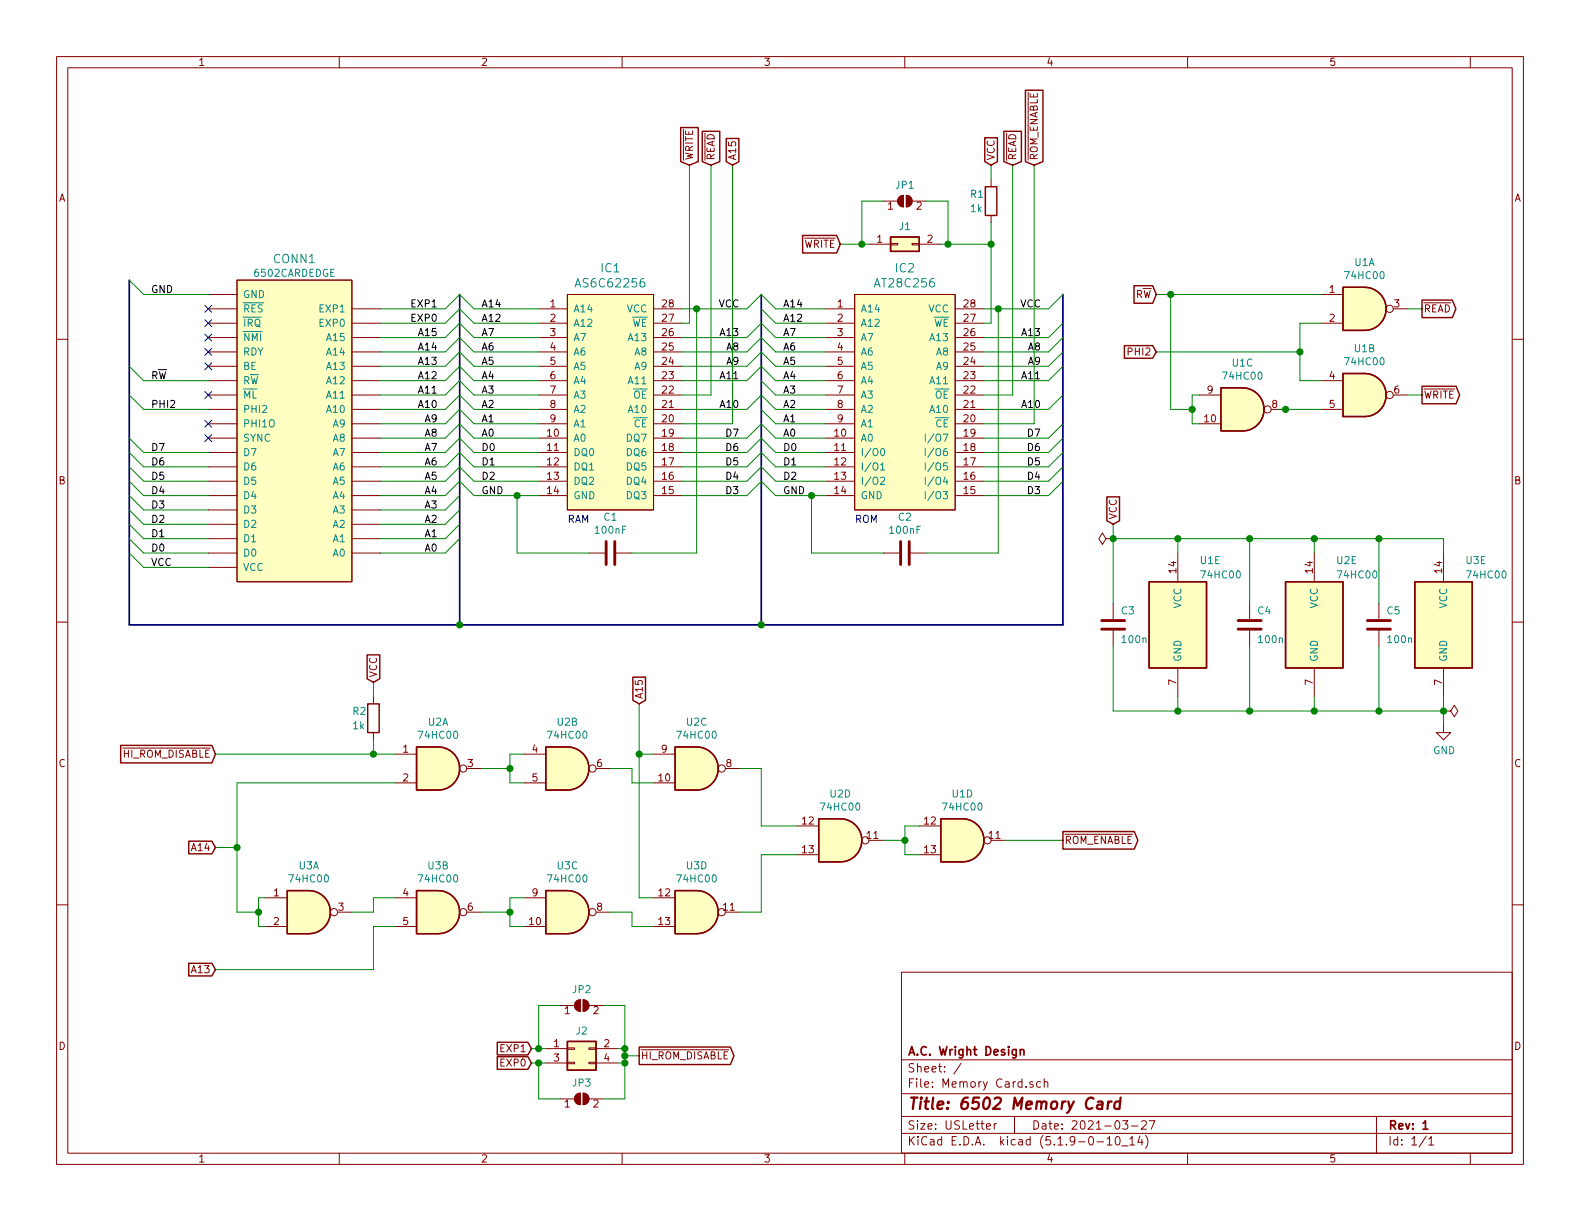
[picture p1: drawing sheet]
<svg xmlns="http://www.w3.org/2000/svg" width="279mm" height="216mm" viewBox="0 0 279 216" stroke-linecap="round" stroke-linejoin="round" font-family="sans-serif">
<g fill="none" stroke="#840000" stroke-width=".18">
<path d="M10 10h259.4v195.9h-259.4zM12 12h255.4v191.9h-255.4zM60 10v2M110 10v2M160 10v2M210 10v2M260 10v2M156.2 35.6h2.5M159.1 34.8l.7-.3v2.1a1.02 1.02 0 0 1-1-.7 1.02 1.02 0 0 1 .3-1.1zM160.3 34.5a1.02 1.02 0 0 1 1 1.1 1.02 1.02 0 0 1-1 1zM161.3 35.6h2.5M175.3 31.8v1.2"/>
<path d="M175.3 38.1v1.3M10 60h2M36.8 59.7h5.1M36.8 57.2h5.1M36.8 54.6h5.1M36.8 52.1h5.1M41.9 49.5h20.3v53.4h-20.3zM62.2 59.7h5.1M62.2 57.2h5.1M62.2 54.6h5.1M95.2 59.7h5.1M95.2 57.2h5.1"/>
<path d="M95.2 54.6h5.1M100.3 52.1h15.3v38.1h-15.3zM115.6 59.7h5M115.6 57.2h5M115.6 54.6h5M146 59.7h5.1M146 57.2h5.1M146 54.6h5.1M151.1 52.1h17.8v38.1h-17.8zM153.7 43.2h3.8M157.5 43.1h1.2v.2h-1.2zM161.3 43.1h1.3v.2h-1.3z"/>
<path d="M162.6 43.2h3.8M168.9 59.7h5.1M168.9 57.2h5.1M168.9 54.6h5.1M233.7 57.2h3.8M233.7 52.1h3.8M246.4 54.6h2.5M267.4 60h2M36.8 72.4h5.1M36.8 69.9h5.1M36.8 67.3h5.1M36.8 64.8h5.1"/>
<path d="M36.8 62.2h5.1M36.8 77.5h5.1M36.8 74.9h5.1M62.2 72.4h5.1M62.2 69.9h5.1M62.2 67.3h5.1M62.2 64.8h5.1M62.2 62.2h5.1M62.2 77.5h5.1M62.2 74.9h5.1M95.2 72.4h5.1M95.2 69.9h5.1"/>
<path d="M95.2 67.3h5.1M95.2 64.8h5.1M95.2 62.2h5.1M95.2 77.5h5.1M95.2 74.9h5.1M115.6 72.4h5M115.6 69.9h5M115.6 67.3h5M115.6 64.8h5M115.6 62.2h5M115.6 77.5h5M115.6 74.9h5"/>
<path d="M146 72.4h5.1M146 69.9h5.1M146 67.3h5.1M146 64.8h5.1M146 62.2h5.1M146 77.5h5.1M146 74.9h5.1M168.9 72.4h5.1M168.9 69.9h5.1M168.9 67.3h5.1M168.9 64.8h5.1M168.9 62.2h5.1"/>
<path d="M168.9 77.5h5.1M168.9 74.9h5.1M212.1 69.9h3.8M212.1 74.9h3.8M224.8 72.4h2.5M233.7 72.4h3.8M233.7 67.3h3.8M246.4 69.9h2.5M36.8 97.8h5.1M36.8 95.3h5.1M36.8 92.7h5.1M36.8 90.2h5.1"/>
<path d="M36.8 87.6h5.1M36.8 85.1h5.1M36.8 82.6h5.1M36.8 80h5.1M62.2 97.8h5.1M62.2 95.3h5.1M62.2 92.7h5.1M62.2 90.2h5.1M62.2 87.6h5.1M62.2 85.1h5.1M62.2 82.6h5.1M62.2 80h5.1"/>
<path d="M95.2 87.6h5.1M95.2 85.1h5.1M95.2 82.6h5.1M95.2 80h5.1M104.1 97.8h2.8M109 97.8h2.8M115.6 87.6h5M115.6 85.1h5M115.6 82.6h5M115.6 80h5M146 87.6h5.1M146 85.1h5.1"/>
<path d="M146 82.6h5.1M146 80h5.1M156.2 97.8h2.8M161 97.8h2.8M168.9 87.6h5.1M168.9 85.1h5.1M168.9 82.6h5.1M168.9 80h5.1M195.6 95.3l-.7-1.1-.6 1.1 .6 1 .7-1h1.2M196.8 95.3h.1M208.3 97.8v5.1M232.4 97.8v5.1"/>
<path d="M255.3 97.8v5.1M10 110h2M36.8 100.3h5.1M196.8 106.7v2.8M196.8 111.5v2.8M208.3 118.1v5.1M221 106.7v2.8M221 111.5v2.8M232.4 118.1v5.1M243.8 106.7v2.8M243.8 111.5v2.8M255.3 118.1v5.1"/>
<path d="M267.4 110h2M66 123.2v1.3M66 129.5v1.3M69.8 138.4h3.9M69.8 133.4h3.9M82.5 135.9h2.6M92.7 138.4h3.8M92.7 133.4h3.8M105.4 135.9h2.5M115.6 138.4h3.8M115.6 133.4h3.8M128.3 135.9h2.5"/>
<path d="M255.3 125.7h1.2l.7-1 .6 1-.6 1-.7-1M255.3 125.7h.1M255.3 128.3v1.2h1.2l-1.2 1.3-1.3-1.3h1.3M10 160h2M47 158.8h3.8M69.8 158.8h3.9M92.7 158.8h3.8M115.6 158.8h3.8M141 146.1h3.8M141 151.1h3.8M153.7 148.6h2.5M162.6 146.1h3.8"/>
<path d="M162.6 151.1h3.8M175.3 148.6h2.5M267.4 160h2M47 163.8h3.8M59.7 161.3h2.5M69.8 163.8h3.9M82.5 161.3h2.6M92.7 163.8h3.8M99.1 177.8h2.5M102 177l.6-.2v2a1.02 1.02 0 0 1-1-.7 1.02 1.02 0 0 1 .4-1.1zM103.1 176.8a1.02 1.02 0 0 1 1 1 1.02 1.02 0 0 1-1 1zM104.1 177.8h2.6"/>
<path d="M105.4 161.3h2.5M115.6 163.8h3.8M128.3 161.3h2.5M159.4 171.9h108v32h-108zM96.5 185.4h3.8M96.5 188h3.8M99.1 194.3h2.5M100.3 187.8h1.3v.3h-1.3zM100.3 185.3h1.3v.2h-1.3zM101.8 193.6l.5-.3h.3v2a1.03 1.03 0 0 1-.9-.6 1.03 1.03 0 0 1 .1-1.1zM103.1 193.3a1.02 1.02 0 0 1 1 1 1.02 1.02 0 0 1-1 1zM104.1 187.8h1.3v.3h-1.3z"/>
<path d="M104.1 185.3h1.3v.2h-1.3zM104.1 194.3h2.6M105.4 185.4h3.8M105.4 188h3.8M159.4 197.4h108M159.4 193.4h108M159.4 187.4h108M170 188l-1.3 1.9M174.4 199.2l.8-.2-.1-.2-.4-.1-.3 .2 .1 .7h.6M175.8 198.7v1M176.2 198.7l-.3 .1-.1 .2M179.4 197.4v3"/>
<path d="M182.7 191.3h-.4l-.2 .2 .1 .2 .5 .1v.4h-.6M184 191.3h-.4l-.3 .2 .1 .6 .2 .2 .4-.1M184.7 191.4l.2-.1h.3l.1 1M184.7 190.8v1.5M198.5 198.2h.9l-.4 .6 .4 .1v.6l-.2 .2-.7-.2M200.1 199.1h1.1M201.9 198.3l.2-.1h.3l.3 .1v.3v.2l-.9 .9h.9M203.2 198.2h1l-.6 1.5M243.4 197.4v6.5M60 203.9v2M110 203.9v2M159.4 200.4h108"/>
<path d="M160 203.9v2M194 201.9h1.1M195.8 201.4l.4-.4v1.5M195.8 202.5h.8M197.4 201.1l.3-.1a.94 .94 0 0 1 0 1.5 .79 .79 0 0 1-.3-1.4zM198.3 202.6h1.2M199.8 201.4l.4-.4v1.5M199.8 202.5h.8M201.6 200.9l-.4 1.1h.9M201.9 201.5v1M202.6 200.8a1.71 1.71 0 0 1 0 2.2M210 203.9v2"/>
<path d="M252.2 200.9l-1.2 1.9M252.7 201.4l.4-.4v1.5M252.7 202.5h.8M260 203.9v2"/>
<circle cx="245.7" cy="54.6" r=".63"/>
<circle cx="224.2" cy="72.4" r=".63"/>
<circle cx="245.7" cy="69.8" r=".63"/>
<circle cx="81.9" cy="135.9" r=".63"/>
<circle cx="104.8" cy="135.9" r=".63"/>
<circle cx="127.6" cy="135.9" r=".63"/>
<circle cx="153" cy="148.6" r=".63"/>
<circle cx="174.6" cy="148.6" r=".63"/>
<circle cx="59.1" cy="161.3" r=".63"/>
<circle cx="81.9" cy="161.3" r=".63"/>
<circle cx="104.8" cy="161.3" r=".63"/>
<circle cx="127.6" cy="161.3" r=".63"/>
</g>
<path d="M180.4 185.7l.1-.1a.37 .37 0 0 1 .6 .2v.8M180.4 185.6v1M251.6 198.6l.5-.4v1.5M251.6 199.7h.9" fill="none" stroke="#840000" stroke-width=".3"/>
<path d="M194.2 194.8h.7v1.3M195 195.2l-.7 .1a.4 .4 0 0 0-.3 .4 .4 .4 0 0 0 .2 .4l.7-.1M196 194.8l-.2 1.3M196.6 194.8a.55 .55 0 0 0-.7 .3M198.1 194.8a.68 .68 0 0 0-1 .3l-.1 .6 .2 .3 .2 .1 .5-.1M198.2 194.1l-.3 2" fill="none" stroke="#840000" stroke-width=".41"/>
<g fill="#ffffc2" stroke="#ffffc2" stroke-width=".18">
<path d="M41.9 49.5h20.3v53.4h-20.3z"/>
<path d="M100.3 52.1h15.3v38.1h-15.3z"/>
<path d="M151.1 52.1h17.8v38.1h-17.8z"/>
<path d="M100.3 184.2h5.1v5h-5.1z"/>
<path d="M250.2 102.9h10.1v15.2h-10.1z"/>
<path d="M227.3 102.9h10.2v15.2h-10.2z"/>
<path d="M170.2 144.8a3.8 3.8 0 0 1 3.8 3.8 3.8 3.8 0 0 1-3.8 3.8z"/>
<path d="M166.4 144.8h3.8v7.6h-3.8z"/>
<path d="M123.2 132.1a3.8 3.8 0 0 1 3.8 3.8 3.8 3.8 0 0 1-3.8 3.8z"/>
<path d="M119.4 132.1h3.8v7.6h-3.8z"/>
<path d="M100.3 132.1a3.8 3.8 0 0 1 3.8 3.8 3.8 3.8 0 0 1-3.8 3.8z"/>
<path d="M96.5 132.1h3.8v7.6h-3.8z"/>
<path d="M77.5 132.1a3.8 3.8 0 0 1 3.8 3.8 3.8 3.8 0 0 1-3.8 3.8z"/>
<path d="M73.7 132.1h3.8v7.6h-3.8z"/>
<path d="M123.2 157.5a3.8 3.8 0 0 1 3.8 3.8 3.8 3.8 0 0 1-3.8 3.8z"/>
<path d="M119.4 157.5h3.8v7.6h-3.8z"/>
<path d="M100.3 157.5a3.8 3.8 0 0 1 3.8 3.8 3.8 3.8 0 0 1-3.8 3.8z"/>
<path d="M96.5 157.5h3.8v7.6h-3.8z"/>
<path d="M77.5 157.5a3.8 3.8 0 0 1 3.8 3.8 3.8 3.8 0 0 1-3.8 3.8z"/>
<path d="M73.7 157.5h3.8v7.6h-3.8z"/>
<path d="M54.6 157.5a3.8 3.8 0 0 1 3.8 3.8 3.8 3.8 0 0 1-3.8 3.8z"/>
<path d="M50.8 157.5h3.8v7.6h-3.8z"/>
<path d="M203.2 102.9h10.2v15.2h-10.2z"/>
<path d="M148.6 144.8a3.8 3.8 0 0 1 3.8 3.8 3.8 3.8 0 0 1-3.8 3.8z"/>
<path d="M144.8 144.8h3.8v7.6h-3.8z"/>
<path d="M219.7 68.6a3.8 3.8 0 0 1 3.8 3.8 3.8 3.8 0 0 1-3.8 3.8z"/>
<path d="M215.9 68.6h3.8v7.6h-3.8z"/>
<path d="M241.3 66a3.8 3.8 0 0 1 3.8 3.9 3.8 3.8 0 0 1-3.8 3.8z"/>
<path d="M237.5 66h3.8v7.7h-3.8z"/>
<path d="M241.3 50.8a3.8 3.8 0 0 1 3.8 3.8 3.8 3.8 0 0 1-3.8 3.8z"/>
<path d="M237.5 50.8h3.8v7.6h-3.8z"/>
<path d="M157.5 41.9h5.1v2.6h-5.1z"/>
</g>
<g fill="none" stroke="#008484" stroke-width=".18">
<path d="M155.8 79.4l.2-.1a.69 .69 0 0 1 .5 .6 .69 .69 0 0 1-.5 .7l-.2-.2-.1-.3zM163.6 76.8v1.2M163.6 79.3v1.3M165.2 79.2l-1.1 1.7M165.2 76.7l-1.1 1.6M165.6 79.5a.45 .45 0 0 1 .7 0 .88 .88 0 0 1-.3 1.1l-.3-.1a1.07 1.07 0 0 1-.1-1zM165.6 76.9a.45 .45 0 0 1 .7 0 .88 .88 0 0 1-.3 1.1h-.3a1.07 1.07 0 0 1-.1-1.1zM166.8 76.8h.8l-.5 1.2M167.4 79.3h-.2a.79 .79 0 0 0-.1 1.3l.4-.2v-.5l-.4-.1-.3 .2M155.7 82.2l.4-.4v1.3M155.7 84.5l.5-.1 .2 .3v.2l-.7 .7h.7M155.7 83.1h.7"/>
<path d="M163.6 81.8v1.3M163.6 84.4v1.2M163.6 86.9v1.3M165.2 86.9l-1.1 1.6M165.2 84.3l-1.1 1.7M165.2 81.8l-1.1 1.6M165.6 87.1a.45 .45 0 0 1 .7 0 .88 .88 0 0 1-.3 1.1l-.3-.1a1.07 1.07 0 0 1-.1-1zM165.6 82a.45 .45 0 0 1 .7 0 .88 .88 0 0 1-.3 1.1h-.3a1.07 1.07 0 0 1-.1-1.1zM166.8 86.9h.8l-.5 .5 .4 .1v.6l-.2 .1-.5-.1M167.5 81.8h-.6l-.1 .6 .2-.1 .5 .1v.6l-.2 .1-.5-.1"/>
</g>
<g fill="none" stroke="#840000" stroke-width=".25">
<path d="M181.3 16h3.1v12.6l-1.5 .6-1.6-.6zM120.4 22.6h3.1v6l-1.6 .6-1.5-.6zM124.2 23.2h3.1v5.4l-1.6 .6-1.5-.6zM128.4 24.5h2.3v4.1l-1.2 .6-1.1-.6zM174.1 24.4h2.3v4.2l-1.1 .6-1.2-.6zM174.2 33h2.1v5.1h-2.1zM177.5 23.2h3.1v5.4l-1.5 .6-1.6-.6zM141.9 41.6h6.1l.6 1.6-.6 1.5h-6.1zM157.5 41.9h5.1v2.6h-5.1zM200.5 50.5h3.3l.7 1.6-.7 1.5h-3.3zM237.5 50.8h3.8a3.8 3.8 0 0 1 3.8 3.8 3.8 3.8 0 0 1-3.8 3.8h-3.8zM251.5 53.1h5.3l.7 1.5-.7 1.6h-5.3z"/>
<path d="M198.8 61.1h5l.7 1.1-.7 1.1h-5zM215.9 68.6h3.8a3.8 3.8 0 0 1 3.8 3.8 3.8 3.8 0 0 1-3.8 3.8h-3.8zM237.5 66h3.8a3.8 3.8 0 0 1 3.8 3.9 3.8 3.8 0 0 1-3.8 3.8h-3.8zM251.5 68.3h6l.6 1.6-.6 1.5h-6zM195.7 87.9h2.3v4.2l-1.2 .6-1.1-.6zM64.9 115.8h2.3v4.2l-1.2 .7-1.1-.7zM111.9 119.7h2.2v4.1l-1.1 .7-1.1-.7zM203.2 102.9h10.2v15.2h-10.2zM227.3 102.9h10.2v15.2h-10.2zM250.2 102.9h10.1v15.2h-10.1zM21.3 131.8h16.2l.6 1.6-.6 1.5h-16.2zM65 124.5h2.1v5h-2.1z"/>
<path d="M73.7 132.1h3.8a3.8 3.8 0 0 1 3.8 3.8 3.8 3.8 0 0 1-3.8 3.8h-3.8zM96.5 132.1h3.8a3.8 3.8 0 0 1 3.8 3.8 3.8 3.8 0 0 1-3.8 3.8h-3.8zM119.4 132.1h3.8a3.8 3.8 0 0 1 3.8 3.8 3.8 3.8 0 0 1-3.8 3.8h-3.8zM33.4 148.7h4.1l.6 1.2-.6 1.1h-4.1zM50.8 157.5h3.8a3.8 3.8 0 0 1 3.8 3.8 3.8 3.8 0 0 1-3.8 3.8h-3.8zM73.7 157.5h3.8a3.8 3.8 0 0 1 3.8 3.8 3.8 3.8 0 0 1-3.8 3.8h-3.8zM96.5 157.5h3.8a3.8 3.8 0 0 1 3.8 3.8 3.8 3.8 0 0 1-3.8 3.8h-3.8zM119.4 157.5h3.8a3.8 3.8 0 0 1 3.8 3.8 3.8 3.8 0 0 1-3.8 3.8h-3.8zM144.8 144.8h3.8a3.8 3.8 0 0 1 3.8 3.8 3.8 3.8 0 0 1-3.8 3.8h-3.8zM166.4 144.8h3.8a3.8 3.8 0 0 1 3.8 3.8 3.8 3.8 0 0 1-3.8 3.8h-3.8zM188 147h12.6l.6 1.6-.6 1.5h-12.6zM33.4 170.3h4.1l.6 1.2-.6 1.1h-4.1z"/>
<path d="M87.9 186.8h5.4l.7 1.2-.7 1.1h-5.4zM87.9 184.3h5.4l.7 1.1-.7 1.1h-5.4zM100.3 184.2h5.1v5h-5.1zM113 185.1h16.2l.6 1.6-.6 1.5h-16.2z"/>
</g>
<g fill="#840000" stroke="#840000" stroke-width=".18">
<path d="M101.8 193.6l.5-.3h.3v2a1.03 1.03 0 0 1-.9-.6 1.03 1.03 0 0 1 .1-1.1z"/>
<path d="M103.1 193.3a1.02 1.02 0 0 1 1 1 1.02 1.02 0 0 1-1 1z"/>
<path d="M102 177l.6-.2v2a1.02 1.02 0 0 1-1-.7 1.02 1.02 0 0 1 .4-1.1z"/>
<path d="M103.1 176.8a1.02 1.02 0 0 1 1 1 1.02 1.02 0 0 1-1 1z"/>
<path d="M159.1 34.8l.7-.3v2.1a1.02 1.02 0 0 1-1-.7 1.02 1.02 0 0 1 .3-1.1z"/>
<path d="M160.3 34.5a1.02 1.02 0 0 1 1 1.1 1.02 1.02 0 0 1-1 1z"/>
</g>
<path d="M107.2 95.8v4M108.7 95.8v4M159.3 95.8v4M160.8 95.8v4M194.8 111.3h4.1M194.8 109.7h4.1M218.9 111.3h4.1M218.9 109.7h4.1M241.8 111.3h4.1M241.8 109.7h4.1" fill="none" stroke="#840000" stroke-width=".51"/>
<path d="M22.9 49.5v61h165.1v-58.4M81.3 52.1v58.4M134.6 52.1v58.4" fill="none" stroke="#000084" stroke-width=".3"/>
<g fill="none" stroke="#008400" stroke-width=".18">
<path d="M121.9 29.2v28h-1.3M125.7 29.2v40.7h-5.1M129.5 29.2v45.7h-8.9M156.2 35.6h-3.8v7.6M163.8 35.6h3.8v7.6M175.3 39.4v17.8h-1.3M175.3 29.2v2.6M179.1 29.2v40.7h-5.1M182.9 29.2v45.7h-8.9M22.9 49.5l2.5 2.6h11.4M67.3 54.6h11.4l2.6-2.5 2.5 2.5h11.4M67.3 57.2h11.4l2.6-2.6 2.5 2.6h11.4"/>
<path d="M67.3 59.7h11.4l2.6-2.5 2.5 2.5h11.4M120.6 54.6h11.5l2.5-2.5 2.6 2.5h8.8M120.6 59.7h11.5l2.5-2.5 2.6 2.5h8.8M123.2 54.6v43.2h-11.4M134.6 54.6l2.6 2.6h8.8M148.6 43.2h5.1M166.4 43.2h8.9M176.5 54.6v43.2h-12.7M188 52.1l-2.6 2.5h-11.4M188 59.7l-2.6 2.5h-11.4M188 57.2l-2.6 2.5h-11.4M204.5 52.1h29.2"/>
<path d="M207 52.1v20.3h3.8M233.7 57.2h-3.8v10.1h3.8M248.9 54.6h2.6M22.9 69.9l2.5 2.5h11.4M22.9 64.8l2.5 2.5h11.4M22.9 77.5l2.5 2.5h11.4M67.3 69.9h11.4l2.6-2.6 2.5 2.6h11.4M67.3 72.4h11.4l2.6-2.5 2.5 2.5h11.4M67.3 62.2h11.4l2.6-2.5 2.5 2.5h11.4M67.3 74.9h11.4l2.6-2.5 2.5 2.5h11.4M67.3 67.3h11.4l2.6-2.5 2.5 2.5h11.4M67.3 64.8h11.4l2.6-2.6 2.5 2.6h11.4"/>
<path d="M67.3 77.5h11.4l2.6-2.6 2.5 2.6h11.4M120.6 72.4h11.5l2.5-2.5 2.6 2.5h8.8M120.6 62.2h11.5l2.5-2.5 2.6 2.5h8.8M120.6 67.3h11.5l2.5-2.5 2.6 2.5h8.8M120.6 64.8h11.5l2.5-2.6 2.6 2.6h8.8M120.6 77.5h11.5l2.5-2.6 2.6 2.6h8.8M134.6 67.3l2.6 2.6h8.8M134.6 72.4l2.6 2.5h8.8M188 69.9l-2.6 2.5h-11.4M188 64.8l-2.6 2.5h-11.4M188 62.2l-2.6 2.6h-11.4M188 74.9l-2.6 2.6h-11.4"/>
<path d="M188 77.5l-2.6 2.5h-11.4M204.5 62.2h25.4M212.1 69.9h-1.3v5h1.3M226.1 72.4h7.6M248.9 69.9h2.6M22.9 95.3l2.5 2.5h11.4M22.9 85.1l2.5 2.5h11.4M22.9 80l2.5 2.6h11.4M22.9 82.6l2.5 2.5h11.4M22.9 87.6l2.5 2.6h11.4M22.9 90.2l2.5 2.5h11.4M22.9 92.7l2.5 2.6h11.4"/>
<path d="M22.9 97.8l2.5 2.5h11.4M67.3 87.6h11.4l2.6-2.5 2.5 2.5h11.4M67.3 80h11.4l2.6-2.5 2.5 2.5h11.4M67.3 82.6h11.4l2.6-2.6 2.5 2.6h11.4M67.3 85.1h11.4l2.6-2.5 2.5 2.5h11.4M81.3 95.3l-2.6 2.5h-11.4M81.3 87.6l-2.6 2.6h-11.4M81.3 90.2l-2.6 2.5h-11.4M81.3 92.7l-2.6 2.6h-11.4M91.4 87.6v10.2h12.7M120.6 87.6h11.5l2.5-2.5 2.6 2.5h8.8M120.6 80h11.5l2.5-2.5 2.6 2.5h8.8"/>
<path d="M120.6 82.6h11.5l2.5-2.6 2.6 2.6h8.8M120.6 85.1h11.5l2.5-2.5 2.6 2.5h8.8M143.5 87.6v10.2h12.7M188 85.1l-2.6 2.5h-11.4M188 80l-2.6 2.6h-11.4M188 82.6l-2.6 2.5h-11.4M196.8 92.7v14M196.8 95.3h58.5v2.5M208.3 95.3v2.5M221 95.3v11.4M232.4 95.3v2.5M243.8 95.3v11.4"/>
<path d="M196.8 114.3v11.4h58.5M221 114.3v11.4M243.8 114.3v11.4M38.1 133.4h31.7M66 120.7v2.5M66 130.8v2.6M69.8 138.4h-27.9v22.9h3.8M85.1 135.9h5.1M92.7 133.4h-2.5v5h2.5M107.9 135.9h3.9v2.5h3.8M113 124.5v34.3h2.6M113 133.4h2.6"/>
<path d="M130.8 135.9h3.8v10.2h6.4M208.3 123.2v2.5M232.4 123.2v2.5M255.3 123.2v5.1M38.1 149.9h3.8M47 158.8h-1.3v5h1.3M69.8 158.8h-3.8v2.5h-3.8M92.7 158.8h-2.5v5h2.5M141 151.1h-6.4v10.2h-3.8M156.2 148.6h3.8M162.6 146.1h-2.6v5h2.6M177.8 148.6h10.2"/>
<path d="M69.8 163.8h-3.8v7.7h-27.9M85.1 161.3h5.1M99.1 177.8h-3.9v7.6M106.7 177.8h3.8v16.5h-3.8M107.9 161.3h3.9v2.5h3.8M94 188h2.5M94 185.4h2.5M95.2 188v6.3h3.9M109.2 188h1.3M109.2 185.4h1.3M110.5 186.7h2.5"/>
</g>
<g fill="#008400" stroke="#008400" stroke-width=".25">
<circle cx="81.3" cy="110.5" r=".51"/>
<circle cx="255.3" cy="125.7" r=".51"/>
<circle cx="243.8" cy="95.3" r=".51"/>
<circle cx="232.4" cy="95.3" r=".51"/>
<circle cx="208.3" cy="95.3" r=".51"/>
<circle cx="110.5" cy="186.7" r=".51"/>
<circle cx="221" cy="95.3" r=".51"/>
<circle cx="123.2" cy="54.6" r=".51"/>
<circle cx="208.3" cy="125.7" r=".51"/>
<circle cx="134.6" cy="110.5" r=".51"/>
<circle cx="243.8" cy="125.7" r=".51"/>
<circle cx="232.4" cy="125.7" r=".51"/>
<circle cx="110.5" cy="185.4" r=".51"/>
<circle cx="176.5" cy="54.6" r=".51"/>
<circle cx="113" cy="133.4" r=".51"/>
<circle cx="110.5" cy="188" r=".51"/>
<circle cx="41.9" cy="149.9" r=".51"/>
<circle cx="95.3" cy="185.4" r=".51"/>
<circle cx="45.7" cy="161.3" r=".51"/>
<circle cx="90.2" cy="161.3" r=".51"/>
<circle cx="95.3" cy="188" r=".51"/>
<circle cx="90.2" cy="135.9" r=".51"/>
<circle cx="227.3" cy="72.4" r=".51"/>
<circle cx="229.9" cy="62.2" r=".51"/>
<circle cx="66" cy="133.4" r=".51"/>
<circle cx="210.8" cy="72.4" r=".51"/>
<circle cx="207" cy="52.1" r=".51"/>
<circle cx="221" cy="125.7" r=".51"/>
<circle cx="91.4" cy="87.6" r=".51"/>
<circle cx="143.5" cy="87.6" r=".51"/>
<circle cx="175.3" cy="43.2" r=".51"/>
<circle cx="167.6" cy="43.2" r=".51"/>
<circle cx="152.4" cy="43.2" r=".51"/>
<circle cx="196.9" cy="95.3" r=".51"/>
<circle cx="160" cy="148.6" r=".51"/>
</g>
<g fill="none" stroke="#000084" stroke-width=".18">
<path d="M36.2 54l1.2 1.2M36.2 56.5l1.2 1.3M36.2 59.1l1.2 1.2M37.4 54l-1.2 1.2M37.4 56.5l-1.2 1.3M37.4 59.1l-1.2 1.2M36.2 61.6l1.2 1.2M36.2 64.2l1.2 1.2M36.2 69.2l1.2 1.3M36.2 74.3l1.2 1.2M36.2 76.9l1.2 1.2M37.4 61.6l-1.2 1.2"/>
<path d="M37.4 64.2l-1.2 1.2M37.4 69.2l-1.2 1.3M37.4 74.3l-1.2 1.2M37.4 76.9l-1.2 1.2"/>
</g>
<text font-size="2.8" fill="#840000" x="160.4" y="196.2">Title: 6502 Memory Card</text>
<g font-size="2.1" fill="#008484">
<text x="48.4" y="46.5">CONN1</text>
<text x="102.3" y="50.8">AS6C62256</text>
<text x="106.3" y="48.2">IC1</text>
<text x="155" y="50.8">AT28C256</text>
<text x="158.4" y="48.2">IC2</text>
</g>
<g font-size="2.1" fill="#840000">
<text x="160.4" y="189.6">Sheet: /</text>
<text x="160.4" y="186.6">A.C. Wright Design</text>
<text x="160.4" y="192.3">File: Memory Card.sch</text>
<text x="160.4" y="202.5">KiCad E.D.A. kicad (5.1.9-0-10_14)</text>
<text x="160.4" y="199.7">Size: USLetter</text>
<text x="182.4" y="199.7">Date: 2021-03-27</text>
<text x="245.4" y="199.7">Rev: 1</text>
<text x="245.4" y="202.5">Id: 1/1</text>
</g>
<g font-size="1.8" fill="#840000">
<text x="35" y="11.6">1</text>
<text x="85" y="11.6">2</text>
<text x="135" y="11.6">3</text>
<text x="185" y="11.6">4</text>
<text x="235" y="11.6">5</text>
<text x="122.6" y="28.4" transform="rotate(-90 122.6 28.4)">WRITE</text>
<text x="126.4" y="28.4" transform="rotate(-90 126.4 28.4)">READ</text>
<text x="130.2" y="28.4" transform="rotate(-90 130.2 28.4)">A15</text>
<text x="175.9" y="28.4" transform="rotate(-90 175.9 28.4)">VCC</text>
<text x="179.7" y="28.4" transform="rotate(-90 179.7 28.4)">READ</text>
<text x="183.5" y="28.4" transform="rotate(-90 183.5 28.4)">ROM_ENABLE</text>
<text x="10.4" y="35.6">A</text>
<text x="267.8" y="35.6">A</text>
<text x="157" y="37.1">1</text>
<text x="162.1" y="37.1">2</text>
<text x="142.1" y="43.8">WRITE</text>
<text x="155.1" y="42.9">1</text>
<text x="164" y="42.9">2</text>
<text x="200.7" y="52.7">RW</text>
<text x="235.1" y="51.8">1</text>
<text x="97.3" y="54.4">1</text>
<text x="97.3" y="56.9">2</text>
<text x="97.3" y="59.4">3</text>
<text x="117.1" y="59.4">26</text>
<text x="117.1" y="56.9">27</text>
<text x="117.1" y="54.4">28</text>
<text x="148.1" y="54.4">1</text>
<text x="148.1" y="56.9">2</text>
<text x="148.1" y="59.4">3</text>
<text x="170.5" y="59.4">26</text>
<text x="170.5" y="56.9">27</text>
<text x="170.5" y="54.4">28</text>
<text x="235.1" y="56.9">2</text>
<text x="246.5" y="54.4">3</text>
<text x="251.7" y="55.2">READ</text>
<text x="97.3" y="62">4</text>
<text x="97.3" y="64.5">5</text>
<text x="117.1" y="64.5">24</text>
<text x="117.1" y="62">25</text>
<text x="148.1" y="62">4</text>
<text x="148.1" y="64.5">5</text>
<text x="170.5" y="64.5">24</text>
<text x="170.5" y="62">25</text>
<text x="199.7" y="62.9">PHI2</text>
<text x="97.3" y="67.1">6</text>
<text x="97.3" y="69.6">7</text>
<text x="117.1" y="69.6">22</text>
<text x="117.1" y="67.1">23</text>
<text x="148.1" y="67.1">6</text>
<text x="148.1" y="69.6">7</text>
<text x="170.5" y="69.6">22</text>
<text x="170.5" y="67.1">23</text>
<text x="213.5" y="69.6">9</text>
<text x="235.1" y="67.1">4</text>
<text x="246.5" y="69.6">6</text>
<text x="251.7" y="70.5">WRITE</text>
<text x="96.8" y="77.2">10</text>
<text x="97.3" y="72.1">8</text>
<text x="97.3" y="74.7">9</text>
<text x="117.1" y="77.2">19</text>
<text x="117.1" y="74.7">20</text>
<text x="117.1" y="72.1">21</text>
<text x="147.6" y="77.2">10</text>
<text x="148.1" y="72.1">8</text>
<text x="148.1" y="74.7">9</text>
<text x="170.5" y="77.2">19</text>
<text x="170.5" y="74.7">20</text>
<text x="170.5" y="72.1">21</text>
<text x="213" y="74.7">10</text>
<text x="224.9" y="72.1">8</text>
<text x="235.1" y="72.1">5</text>
<text x="96.8" y="79.8">11</text>
<text x="96.8" y="82.3">12</text>
<text x="117.1" y="82.3">17</text>
<text x="117.1" y="79.8">18</text>
<text x="147.6" y="79.8">11</text>
<text x="147.6" y="82.3">12</text>
<text x="170.5" y="82.3">17</text>
<text x="170.5" y="79.8">18</text>
<text x="10.4" y="85.6">B</text>
<text x="96.8" y="84.8">13</text>
<text x="96.8" y="87.4">14</text>
<text x="117.1" y="87.4">15</text>
<text x="117.1" y="84.8">16</text>
<text x="147.6" y="84.8">13</text>
<text x="147.6" y="87.4">14</text>
<text x="170.5" y="87.4">15</text>
<text x="170.5" y="84.8">16</text>
<text x="267.8" y="85.6">B</text>
<text x="197.5" y="91.9" transform="rotate(-90 197.5 91.9)">VCC</text>
<text x="208" y="101.3" transform="rotate(-90 208 101.3)">14</text>
<text x="232.2" y="101.3" transform="rotate(-90 232.2 101.3)">14</text>
<text x="255" y="101.3" transform="rotate(-90 255 101.3)">14</text>
<text x="66.7" y="119.9" transform="rotate(-90 66.7 119.9)">VCC</text>
<text x="113.7" y="123.7" transform="rotate(-90 113.7 123.7)">A15</text>
<text x="208" y="121.1" transform="rotate(-90 208 121.1)">7</text>
<text x="232.2" y="121.1" transform="rotate(-90 232.2 121.1)">7</text>
<text x="255" y="121.1" transform="rotate(-90 255 121.1)">7</text>
<text x="10.4" y="135.6">C</text>
<text x="21.7" y="134">HI_ROM_DISABLE</text>
<text x="71.3" y="133.1">1</text>
<text x="82.7" y="135.6">3</text>
<text x="94.1" y="133.1">4</text>
<text x="105.6" y="135.6">6</text>
<text x="117" y="133.1">9</text>
<text x="128.4" y="135.6">8</text>
<text x="267.8" y="135.6">C</text>
<text x="71.3" y="138.2">2</text>
<text x="94.1" y="138.2">5</text>
<text x="116.5" y="138.2">10</text>
<text x="141.9" y="145.8">12</text>
<text x="153.3" y="148.3">11</text>
<text x="163.5" y="145.8">12</text>
<text x="174.9" y="148.3">11</text>
<text x="188.2" y="149.2">ROM_ENABLE</text>
<text x="34.1" y="150.5">A14</text>
<text x="141.9" y="150.9">13</text>
<text x="163.5" y="150.9">13</text>
<text x="48.4" y="158.5">1</text>
<text x="59.8" y="161">3</text>
<text x="71.3" y="158.5">4</text>
<text x="82.7" y="161">6</text>
<text x="94.1" y="158.5">9</text>
<text x="105.6" y="161">8</text>
<text x="116.5" y="158.5">12</text>
<text x="127.9" y="161">11</text>
<text x="48.4" y="163.6">2</text>
<text x="71.3" y="163.6">5</text>
<text x="93.6" y="163.6">10</text>
<text x="116.5" y="163.6">13</text>
<text x="34.1" y="172.1">A13</text>
<text x="99.8" y="179.3">1</text>
<text x="104.9" y="179.3">2</text>
<text x="10.4" y="185.6">D</text>
<text x="97.9" y="185.2">1</text>
<text x="106.8" y="185.2">2</text>
<text x="267.8" y="185.6">D</text>
<text x="88.7" y="188.6">EXP0</text>
<text x="88.7" y="186.1">EXP1</text>
<text x="97.9" y="187.7">3</text>
<text x="106.8" y="187.7">4</text>
<text x="113.3" y="187.3">HI_ROM_DISABLE</text>
<text x="99.8" y="195.8">1</text>
<text x="104.9" y="195.8">2</text>
<text x="35" y="205.5">1</text>
<text x="85" y="205.5">2</text>
<text x="135" y="205.5">3</text>
<text x="185" y="205.5">4</text>
<text x="235" y="205.5">5</text>
</g>
<g font-size="1.8" fill="#008484">
<text x="158.4" y="33.4">JP1</text>
<text x="171.7" y="35">R1</text>
<text x="159.1" y="40.7">J1</text>
<text x="171.7" y="37.5">1k</text>
<text x="239.5" y="47">U1A</text>
<text x="42.9" y="52.7">GND</text>
<text x="45.1" y="48.9">6502CARDEDGE</text>
<text x="238.1" y="49.4">74HC00</text>
<text x="42.9" y="57.8">IRQ</text>
<text x="42.9" y="55.2">RES</text>
<text x="56.7" y="57.8">EXP0</text>
<text x="56.7" y="55.2">EXP1</text>
<text x="101.3" y="55.2">A14</text>
<text x="101.3" y="57.8">A12</text>
<text x="110.8" y="55.2">VCC</text>
<text x="111.7" y="57.8">WE</text>
<text x="152.1" y="55.2">A14</text>
<text x="152.1" y="57.8">A12</text>
<text x="164.2" y="55.2">VCC</text>
<text x="165" y="57.8">WE</text>
<text x="42.9" y="65.4">BE</text>
<text x="42.9" y="62.9">RDY</text>
<text x="42.9" y="60.3">NMI</text>
<text x="58" y="65.4">A13</text>
<text x="58" y="62.9">A14</text>
<text x="58" y="60.3">A15</text>
<text x="101.3" y="60.3">A7</text>
<text x="101.3" y="62.9">A6</text>
<text x="101.3" y="65.4">A5</text>
<text x="111.3" y="60.3">A13</text>
<text x="112.3" y="65.4">A9</text>
<text x="112.3" y="62.9">A8</text>
<text x="152.1" y="60.3">A7</text>
<text x="152.1" y="62.9">A6</text>
<text x="152.1" y="65.4">A5</text>
<text x="164.6" y="60.3">A13</text>
<text x="165.6" y="65.4">A9</text>
<text x="165.6" y="62.9">A8</text>
<text x="218" y="64.8">U1C</text>
<text x="238.1" y="64.6">74HC00</text>
<text x="239.5" y="62.3">U1B</text>
<text x="42.9" y="67.9">RW</text>
<text x="42.9" y="70.5">ML</text>
<text x="58" y="70.5">A11</text>
<text x="58" y="67.9">A12</text>
<text x="101.3" y="67.9">A4</text>
<text x="101.3" y="70.5">A3</text>
<text x="111.3" y="67.9">A11</text>
<text x="112" y="70.5">OE</text>
<text x="152.1" y="67.9">A4</text>
<text x="152.1" y="70.5">A3</text>
<text x="164.6" y="67.9">A11</text>
<text x="165.3" y="70.5">OE</text>
<text x="216.5" y="67.1">74HC00</text>
<text x="42.9" y="75.6">PHI1O</text>
<text x="42.9" y="73">PHI2</text>
<text x="58" y="73">A10</text>
<text x="59" y="75.6">A9</text>
<text x="101.3" y="73">A2</text>
<text x="101.3" y="75.6">A1</text>
<text x="111.3" y="73">A10</text>
<text x="112.1" y="75.6">CE</text>
<text x="152.1" y="73">A2</text>
<text x="152.1" y="75.6">A1</text>
<text x="164.6" y="73">A10</text>
<text x="165.4" y="75.6">CE</text>
<text x="42.9" y="83.2">D6</text>
<text x="42.9" y="80.6">D7</text>
<text x="42.9" y="78.1">SYNC</text>
<text x="59" y="83.2">A6</text>
<text x="59" y="80.6">A7</text>
<text x="59" y="78.1">A8</text>
<text x="101.3" y="78.1">A0</text>
<text x="101.3" y="80.6">DQ0</text>
<text x="101.3" y="83.2">DQ1</text>
<text x="110.9" y="83.2">DQ5</text>
<text x="110.9" y="80.6">DQ6</text>
<text x="110.9" y="78.1">DQ7</text>
<text x="152.1" y="78.1">A0</text>
<text x="152.1" y="80.6">I/O0</text>
<text x="152.1" y="83.2">I/O1</text>
<text x="42.9" y="88.3">D4</text>
<text x="42.9" y="85.7">D5</text>
<text x="59" y="88.3">A4</text>
<text x="59" y="85.7">A5</text>
<text x="101.3" y="85.7">DQ2</text>
<text x="101.3" y="88.3">GND</text>
<text x="110.9" y="88.3">DQ3</text>
<text x="110.9" y="85.7">DQ4</text>
<text x="152.1" y="85.7">I/O2</text>
<text x="152.1" y="88.3">GND</text>
<text x="164.5" y="85.7">I/O4</text>
<text x="42.9" y="95.9">D1</text>
<text x="42.9" y="93.3">D2</text>
<text x="42.9" y="90.8">D3</text>
<text x="59" y="95.9">A1</text>
<text x="59" y="93.3">A2</text>
<text x="59" y="90.8">A3</text>
<text x="105.4" y="94.4">100nF</text>
<text x="106.8" y="92.1">C1</text>
<text x="157.5" y="94.4">100nF</text>
<text x="158.9" y="92.1">C2</text>
<text x="42.9" y="98.4">D0</text>
<text x="42.9" y="101">VCC</text>
<text x="59" y="98.4">A0</text>
<text x="212.3" y="99.7">U1E</text>
<text x="236.4" y="99.7">U2E</text>
<text x="259.3" y="99.7">U3E</text>
<text x="208.9" y="107.6" transform="rotate(-90 208.9 107.6)">VCC</text>
<text x="212.6" y="102.3">74HC00</text>
<text x="233" y="107.6" transform="rotate(-90 233 107.6)">VCC</text>
<text x="236.8" y="102.3">74HC00</text>
<text x="255.9" y="107.6" transform="rotate(-90 255.9 107.6)">VCC</text>
<text x="259.6" y="102.3">74HC00</text>
<text x="198.3" y="108.6">C3</text>
<text x="198.6" y="113.7">100nF</text>
<text x="222.5" y="108.6">C4</text>
<text x="222.7" y="113.7">100nF</text>
<text x="245.3" y="108.6">C5</text>
<text x="245.6" y="113.7">100nF</text>
<text x="208.9" y="117.1" transform="rotate(-90 208.9 117.1)">GND</text>
<text x="233" y="117.1" transform="rotate(-90 233 117.1)">GND</text>
<text x="255.9" y="117.1" transform="rotate(-90 255.9 117.1)">GND</text>
<text x="62.4" y="126.4">R2</text>
<text x="62.5" y="129">1k</text>
<text x="74.2" y="130.6">74HC00</text>
<text x="75.7" y="128.3">U2A</text>
<text x="97.1" y="130.6">74HC00</text>
<text x="98.6" y="128.3">U2B</text>
<text x="120" y="130.6">74HC00</text>
<text x="121.4" y="128.3">U2C</text>
<text x="253.4" y="133.3">GND</text>
<text x="145.4" y="143.3">74HC00</text>
<text x="146.8" y="141">U2D</text>
<text x="167" y="143.3">74HC00</text>
<text x="168.4" y="141">U1D</text>
<text x="52.9" y="153.7">U3A</text>
<text x="75.7" y="153.7">U3B</text>
<text x="98.6" y="153.7">U3C</text>
<text x="121.4" y="153.7">U3D</text>
<text x="51.4" y="156">74HC00</text>
<text x="74.2" y="156">74HC00</text>
<text x="97.1" y="156">74HC00</text>
<text x="120" y="156">74HC00</text>
<text x="101.3" y="175.6">JP2</text>
<text x="101.9" y="182.9">J2</text>
<text x="101.3" y="192.1">JP3</text>
</g>
<g font-size="1.8">
<text x="26.7" y="51.8">GND</text>
<text x="72.9" y="54.4">EXP1</text>
<text x="72.9" y="56.9">EXP0</text>
<text x="74.2" y="59.4">A15</text>
<text x="85.1" y="59.4">A7</text>
<text x="85.1" y="56.9">A12</text>
<text x="85.1" y="54.4">A14</text>
<text x="127.1" y="54.4">VCC</text>
<text x="127.6" y="59.4">A13</text>
<text x="138.4" y="59.4">A7</text>
<text x="138.4" y="56.9">A12</text>
<text x="138.4" y="54.4">A14</text>
<text x="180.4" y="54.4">VCC</text>
<text x="180.9" y="59.4">A13</text>
<text x="74.2" y="62">A14</text>
<text x="74.2" y="64.5">A13</text>
<text x="85.1" y="64.5">A5</text>
<text x="85.1" y="62">A6</text>
<text x="128.5" y="64.5">A9</text>
<text x="128.5" y="62">A8</text>
<text x="138.4" y="64.5">A5</text>
<text x="138.4" y="62">A6</text>
<text x="181.9" y="64.5">A9</text>
<text x="181.9" y="62">A8</text>
<text x="26.7" y="67.1">RW</text>
<text x="74.2" y="67.1">A12</text>
<text x="74.2" y="69.6">A11</text>
<text x="85.1" y="69.6">A3</text>
<text x="85.1" y="67.1">A4</text>
<text x="127.6" y="67.1">A11</text>
<text x="138.4" y="69.6">A3</text>
<text x="138.4" y="67.1">A4</text>
<text x="180.9" y="67.1">A11</text>
<text x="26.7" y="72.1">PHI2</text>
<text x="74.2" y="72.1">A10</text>
<text x="75.2" y="77.2">A8</text>
<text x="75.2" y="74.7">A9</text>
<text x="85.1" y="77.2">A0</text>
<text x="85.1" y="74.7">A1</text>
<text x="85.1" y="72.1">A2</text>
<text x="127.6" y="72.1">A10</text>
<text x="128.5" y="77.2">D7</text>
<text x="138.4" y="77.2">A0</text>
<text x="138.4" y="74.7">A1</text>
<text x="138.4" y="72.1">A2</text>
<text x="180.9" y="72.1">A10</text>
<text x="181.9" y="77.2">D7</text>
<text x="26.7" y="79.8">D7</text>
<text x="26.7" y="82.3">D6</text>
<text x="75.2" y="79.8">A7</text>
<text x="75.2" y="82.3">A6</text>
<text x="85.1" y="82.3">D1</text>
<text x="85.1" y="79.8">D0</text>
<text x="128.5" y="82.3">D5</text>
<text x="128.5" y="79.8">D6</text>
<text x="138.4" y="82.3">D1</text>
<text x="138.4" y="79.8">D0</text>
<text x="181.9" y="79.8">D6</text>
<text x="181.9" y="82.3">D5</text>
<text x="26.7" y="84.8">D5</text>
<text x="26.7" y="87.4">D4</text>
<text x="26.7" y="89.9">D3</text>
<text x="75.2" y="89.9">A3</text>
<text x="75.2" y="87.4">A4</text>
<text x="75.2" y="84.8">A5</text>
<text x="85.1" y="87.4">GND</text>
<text x="85.1" y="84.8">D2</text>
<text x="128.5" y="87.4">D3</text>
<text x="128.5" y="84.8">D4</text>
<text x="138.4" y="84.8">D2</text>
<text x="138.4" y="87.4">GND</text>
<text x="181.9" y="87.4">D3</text>
<text x="181.9" y="84.8">D4</text>
<text x="26.7" y="92.5">D2</text>
<text x="26.7" y="95">D1</text>
<text x="75.2" y="95">A1</text>
<text x="75.2" y="92.5">A2</text>
<text x="26.7" y="97.5">D0</text>
<text x="26.7" y="100.1">VCC</text>
<text x="75.2" y="97.5">A0</text>
</g>
<g font-size="1.8" fill="#0000c2">
<text x="100.3" y="92.5">RAM</text>
<text x="151.1" y="92.5">ROM</text>
</g>
</svg>
